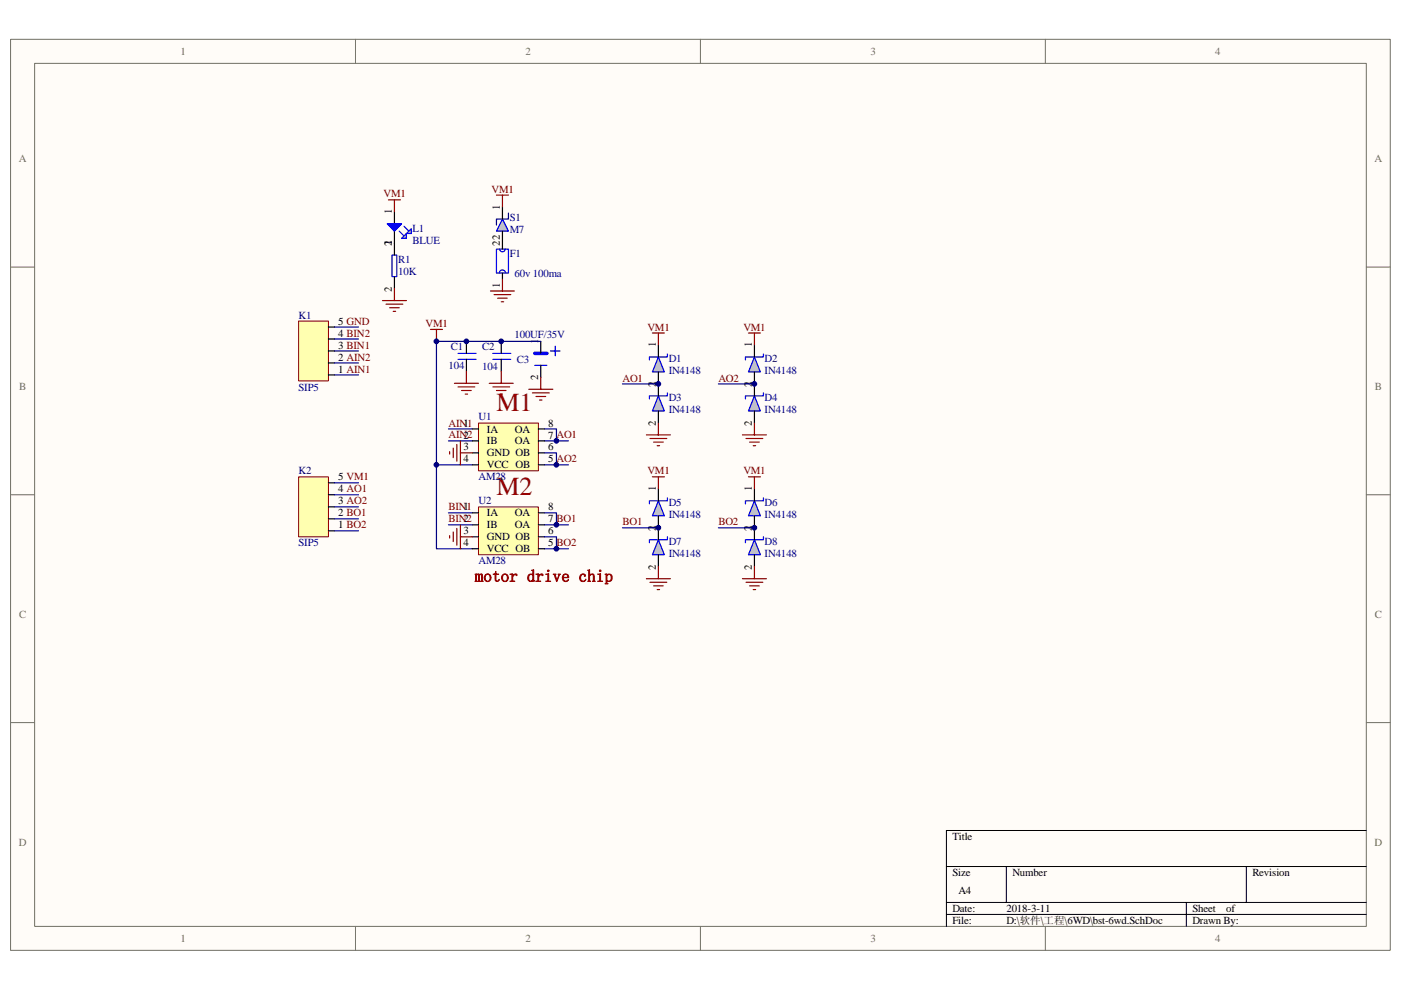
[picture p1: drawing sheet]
<svg xmlns="http://www.w3.org/2000/svg" width="297mm" height="210mm" viewBox="0 0 297 210" stroke-linecap="round" stroke-linejoin="round" font-family="sans-serif">
<path d="M2.3 8.4h292.5v193.2h-292.5z" fill="#fffcf8"/>
<path d="M2.2 8.3h292.6v193.3h-292.6z" fill="none" stroke="#706f64" stroke-width=".21"/>
<path d="M7.4 13.5h282.3v183h-282.3z" fill="#fffcf8"/>
<g fill="none" stroke="#706f64" stroke-width=".21">
<path d="M7.3 13.4h282.4v183.1h-282.4zM75.4 8.3v5.1M148.5 8.3v5.1M221.6 8.3v5.1M2.2 56.6h5.1M289.7 56.6h5.1M2.2 104.9h5.1M289.7 104.9h5.1M2.2 153.3h5.1M289.7 153.3h5.1M75.4 196.5v5.1M148.5 196.5v5.1"/>
<path d="M221.6 196.5v5.1"/>
</g>
<path d="M289.7 176.1h-89v20.4M200.7 183.8h89M200.7 191.4h89M200.7 194h89M213.4 183.8v7.6M251.5 191.4v5.1M264.2 183.8v7.6" fill="none" stroke="#000" stroke-width=".21"/>
<path d="M97.1 76.2h3.8M97.1 75h3.8M104.5 76.2h3.8M104.5 75h3.8M113.4 77.5h2.5M116.7 74.4h2M117.7 73.4v2.1" fill="none" stroke="#00f" stroke-width=".25"/>
<path d="M98.9 72.4v2.6M98.9 76.2v2.6M106.3 72.4v2.6M106.3 76.2v2.6M114.7 72.4v2.6M114.7 77.5v2.5" fill="none" stroke="#000" stroke-width=".25"/>
<path d="M113.4 75h2.5" fill="none" stroke="#00f" stroke-width=".76"/>
<g fill="none" stroke="#800000" stroke-width=".25">
<path d="M98.9 78.8v2.5M106.3 78.8v2.5M96.3 81.3h5.1M97.1 82.1h3.6M97.9 82.8h2M98.6 83.6h.5M103.7 81.3h5.1M104.5 82.1h3.6M105.3 82.8h2M106 83.6h.5M112.1 82.6h5.1M112.9 83.3h3.6"/>
<path d="M113.6 84.1h2.1M114.4 84.9h.5M114.7 80v2.6"/>
</g>
<path d="M114.7 72.4h-22.2v44h7.7M92.5 98.6h7.7M95.1 91h5.1M95.1 93.5h5.1M115.4 93.5h5.1M115.4 98.6h5.1M95.1 108.8h5.1M115.4 111.3h5.1M115.4 116.4h5.1" fill="none" stroke="#000080" stroke-width=".25"/>
<path d="M139.6 75.7l1.3 3.2h-2.6z" fill="#c0c0c0" stroke="#00f" stroke-width=".25"/>
<path d="M141.5 75.1v.6h-3.8v.6" fill="none" stroke="#00f" stroke-width=".25"/>
<path d="M139.6 73.2v2.5M139.6 78.9v2.5" fill="none" stroke="#000" stroke-width=".25"/>
<path d="M139.6 84l1.3 3.2h-2.6z" fill="#c0c0c0" stroke="#00f" stroke-width=".25"/>
<path d="M141.5 83.3v.7h-3.8v.6" fill="none" stroke="#00f" stroke-width=".25"/>
<path d="M139.6 81.4v2.6M139.6 87.2v2.5" fill="none" stroke="#000" stroke-width=".25"/>
<path d="M160 84l1.2 3.2h-2.5z" fill="#c0c0c0" stroke="#00f" stroke-width=".25"/>
<path d="M161.9 83.3v.7h-3.9v.6" fill="none" stroke="#00f" stroke-width=".25"/>
<path d="M160 81.4v2.6M160 87.2v2.5" fill="none" stroke="#000" stroke-width=".25"/>
<path d="M160 75.7l1.2 3.2h-2.5z" fill="#c0c0c0" stroke="#00f" stroke-width=".25"/>
<path d="M161.9 75.1v.6h-3.9v.6" fill="none" stroke="#00f" stroke-width=".25"/>
<path d="M160 73.2v2.5M160 78.9v2.5" fill="none" stroke="#000" stroke-width=".25"/>
<path d="M138.3 70.6h2.6M139.6 70.6v2.6M158.7 70.6h2.5M160 70.6v2.6" fill="none" stroke="#800000" stroke-width=".25"/>
<path d="M139.6 106.2l1.3 3.2h-2.6z" fill="#c0c0c0" stroke="#00f" stroke-width=".25"/>
<path d="M141.5 105.6v.6h-3.8v.7" fill="none" stroke="#00f" stroke-width=".25"/>
<path d="M139.6 103.7v2.5M139.6 109.4v2.6" fill="none" stroke="#000" stroke-width=".25"/>
<path d="M139.6 114.5l1.3 3.2h-2.6z" fill="#c0c0c0" stroke="#00f" stroke-width=".25"/>
<path d="M141.5 113.9v.6h-3.8v.6" fill="none" stroke="#00f" stroke-width=".25"/>
<path d="M139.6 112v2.5M139.6 117.7v2.5" fill="none" stroke="#000" stroke-width=".25"/>
<path d="M160 114.5l1.2 3.2h-2.5z" fill="#c0c0c0" stroke="#00f" stroke-width=".25"/>
<path d="M161.9 113.9v.6h-3.9v.6" fill="none" stroke="#00f" stroke-width=".25"/>
<path d="M160 112v2.5M160 117.7v2.5" fill="none" stroke="#000" stroke-width=".25"/>
<path d="M160 106.2l1.2 3.2h-2.5z" fill="#c0c0c0" stroke="#00f" stroke-width=".25"/>
<path d="M161.9 105.6v.6h-3.9v.7" fill="none" stroke="#00f" stroke-width=".25"/>
<path d="M160 103.7v2.5M160 109.4v2.6" fill="none" stroke="#000" stroke-width=".25"/>
<g fill="none" stroke="#800000" stroke-width=".25">
<path d="M137.1 92.2h5M137.8 93h3.6M138.6 93.8h2M139.3 94.5h.5M139.6 89.7v2.5M157.4 92.2h5.1M158.2 93h3.5M158.9 93.8h2.1M159.7 94.5h.5M160 89.7v2.5M138.3 101.1h2.6M139.6 101.1v2.6"/>
<path d="M158.7 101.1h2.5M160 101.1v2.6M137.1 122.7h5M137.8 123.5h3.6M138.6 124.3h2M139.3 125.1h.5M139.6 120.2v2.5M157.4 122.7h5.1M158.2 123.5h3.5M158.9 124.3h2.1M159.7 125.1h.5M160 120.2v2.5"/>
</g>
<path d="M132 81.4h7.6M152.3 81.4h7.7M132 112h7.6M152.3 112h7.7" fill="none" stroke="#000080" stroke-width=".25"/>
<path d="M101.5 89.7h12.6v10.2h-12.6z" fill="#ffffb0"/>
<path d="M101.4 89.7h12.7v10.2h-12.7z" fill="none" stroke="#800000" stroke-width=".21"/>
<path d="M100.2 91h1.2M100.2 93.5h1.2M100.2 96.1h1.2M100.2 98.6h1.2M114.1 91h1.3M114.1 93.5h1.3M114.1 96.1h1.3M114.1 98.6h1.3" fill="none" stroke="#000" stroke-width=".25"/>
<path d="M101.5 107.5h12.6v10.2h-12.6z" fill="#ffffb0"/>
<path d="M101.4 107.5h12.7v10.2h-12.7z" fill="none" stroke="#800000" stroke-width=".21"/>
<path d="M100.2 108.8h1.2M100.2 111.3h1.2M100.2 113.9h1.2M100.2 116.4h1.2M114.1 108.8h1.3M114.1 111.3h1.3M114.1 113.9h1.3M114.1 116.4h1.3" fill="none" stroke="#000" stroke-width=".25"/>
<path d="M95.3 95.8v.5M96.1 95v2.1M96.9 94.3v3.5M97.6 93.5v5.1M97.6 96.1h2.6M95.3 113.6v.5M96.1 112.8v2.1M96.9 112.1v3.5M97.6 111.3v5.1M97.6 113.9h2.6" fill="none" stroke="#800000" stroke-width=".25"/>
<path d="M115.4 91h2.6v2.5M115.4 96.1h2.6v2.5M95.1 111.3h5.1M115.4 108.8h2.6v2.5M115.4 113.9h2.6v2.5" fill="none" stroke="#000080" stroke-width=".25"/>
<path d="M106.5 46.5l1.3 2.5h-2.5z" fill="#c0c0c0" stroke="#00f" stroke-width=".25"/>
<path d="M107.8 45.2v1.3h-2.5v1.2" fill="none" stroke="#000080" stroke-width=".25"/>
<path d="M106.5 43.9v2.6M106.5 49v3.8M106.5 57.9v1.3" fill="none" stroke="#000" stroke-width=".25"/>
<path d="M105.3 52.8h2.5v5.1h-2.5zM107.1 52.9a.61 .61 0 0 1-.6 .5 .61 .61 0 0 1-.6-.5M107.2 57.8a.65 .65 0 0 0-.7-.5 .65 .65 0 0 0-.6 .6" fill="none" stroke="#00f" stroke-width=".25"/>
<path d="M105.3 41.4h2.5M106.5 59.2v2.5M106.5 41.4v2.5M91.3 69.9h2.5M92.5 69.9v2.5M104 61.7h5.1M104.8 62.5h3.5M105.5 63.2h2M106.3 64h.5" fill="none" stroke="#800000" stroke-width=".25"/>
<path d="M63.3 68.1h6.3v12.7h-6.3z" fill="#ffffb0"/>
<path d="M63.3 68.1h6.3v12.7h-6.3z" fill="none" stroke="#800000" stroke-width=".21"/>
<path d="M69.6 79.5h1.3M69.6 77h1.3M69.6 74.4h1.3M69.6 71.9h1.3M69.6 69.4h1.3" fill="none" stroke="#000" stroke-width=".25"/>
<path d="M63.3 101.2h6.3v12.7h-6.3z" fill="#ffffb0"/>
<path d="M63.3 101.2h6.3v12.7h-6.3z" fill="none" stroke="#800000" stroke-width=".21"/>
<path d="M83.6 44.9v2.6M83.6 49v2.6M69.6 112.6h1.3M69.6 110h1.3M69.6 107.5h1.3M69.6 104.9h1.3M69.6 102.4h1.3" fill="none" stroke="#000" stroke-width=".25"/>
<path d="M70.9 69.4h5.1M70.9 71.9h5.1M70.9 74.4h5.1M70.9 77h5.1M70.9 79.5h5.1M70.9 102.4h5.1M70.9 104.9h5.1M70.9 107.5h5.1M70.9 110h5.1M70.9 112.6h5.1" fill="none" stroke="#000080" stroke-width=".25"/>
<path d="M82.1 47.5h3.1l-1.6 1.5z" fill="#00f" stroke="#00f" stroke-width=".25"/>
<path d="M84.6 49l1.1 1M85.7 48l1 1" fill="none" stroke="#00f" stroke-width=".25"/>
<g fill="#c0c0c0" stroke="#00f" stroke-width=".25">
<path d="M86.2 49.5l1-1v1z"/>
<path d="M85.2 50.5l1-1v1z"/>
</g>
<path d="M82.4 42.4h2.5M83.6 42.4v2.5M81.1 63.8h5.1M81.8 64.5h3.6M82.6 65.3h2M83.4 66h.5M83.6 61.2v2.6" fill="none" stroke="#800000" stroke-width=".25"/>
<path d="M83.1 54.1h1v4.6h-1z" fill="none" stroke="#00f" stroke-width=".25"/>
<path d="M83.6 51.6v2.5M83.6 58.7v2.5" fill="none" stroke="#000" stroke-width=".25"/>
<g fill="#000080" stroke="#000080" stroke-width=".21">
<circle cx="92.5" cy="98.6" r=".5"/>
<circle cx="92.5" cy="72.4" r=".5"/>
<circle cx="98.9" cy="72.4" r=".49"/>
<circle cx="106.3" cy="72.4" r=".5"/>
<circle cx="118" cy="116.4" r=".5"/>
<circle cx="118" cy="111.3" r=".5"/>
<circle cx="118" cy="98.6" r=".5"/>
<circle cx="118" cy="93.5" r=".5"/>
<circle cx="139.6" cy="111.9" r=".49"/>
<circle cx="139.6" cy="81.4" r=".49"/>
<circle cx="159.9" cy="111.9" r=".5"/>
<circle cx="159.9" cy="81.4" r=".5"/>
</g>
<g font-size="5.5" fill="#800000">
<text x="105.3" y="87.2">M1</text>
<text x="105.3" y="105">M2</text>
</g>
<text font-size="3.6" fill="#bf0000" x="100.7" y="123.4">motor drive chip</text>
<g font-size="2.3" fill="#706f64">
<text x="38.3" y="11.6">1</text>
<text x="111.4" y="11.6">2</text>
<text x="184.5" y="11.6">3</text>
<text x="257.7" y="11.6">4</text>
<text x="4" y="34.5">A</text>
<text x="291.4" y="34.5">A</text>
<text x="4" y="82.8">B</text>
<text x="291.5" y="82.8">B</text>
<text x="4" y="131.1">C</text>
<text x="291.5" y="131.1">C</text>
<text x="4" y="179.4">D</text>
<text x="291.4" y="179.4">D</text>
<text x="38.3" y="199.8">1</text>
<text x="111.4" y="199.8">2</text>
<text x="184.5" y="199.8">3</text>
<text x="257.7" y="199.8">4</text>
</g>
<g font-size="2.3" fill="#800000">
<text x="81.3" y="41.9">VM1</text>
<text x="104.2" y="40.9">VM1</text>
<text x="90.2" y="69.3">VM1</text>
<text x="137.3" y="70.1">VM1</text>
<text x="157.6" y="70.1">VM1</text>
<text x="132" y="80.9">AO1</text>
<text x="152.3" y="80.9">AO2</text>
<text x="95.1" y="90.5">AIN1</text>
<text x="95.1" y="93">AIN2</text>
<text x="137.3" y="100.6">VM1</text>
<text x="157.6" y="100.6">VM1</text>
<text x="95.1" y="110.8">BIN2</text>
<text x="95.1" y="108.2">BIN1</text>
<text x="132" y="111.4">BO1</text>
<text x="152.3" y="111.4">BO2</text>
</g>
<g font-size="2.3">
<text x="83.1" y="45.5" transform="rotate(-90 83.1 45.5)">1</text>
<text x="106" y="44.4" transform="rotate(-90 106 44.4)">1</text>
<text x="83.1" y="52.2" transform="rotate(-90 83.1 52.2)">2</text>
<text x="83.1" y="52.1" transform="rotate(-90 83.1 52.1)">1</text>
<text x="106" y="52.2" transform="rotate(-90 106 52.2)">22</text>
<text x="83.1" y="61.9" transform="rotate(-90 83.1 61.9)">2</text>
<text x="106" y="61.1" transform="rotate(-90 106 61.1)">1</text>
<text x="71.7" y="71.4">4 BIN2</text>
<text x="71.7" y="68.8">5 GND</text>
<text x="71.7" y="76.5">2 AIN2</text>
<text x="71.7" y="73.9">3 BIN1</text>
<text x="114.1" y="72.9" transform="rotate(-90 114.1 72.9)">1</text>
<text x="139.1" y="73.7" transform="rotate(-90 139.1 73.7)">1</text>
<text x="159.4" y="73.7" transform="rotate(-90 159.4 73.7)">1</text>
<text x="71.7" y="79">1 AIN1</text>
<text x="114.1" y="80.7" transform="rotate(-90 114.1 80.7)">2</text>
<text x="139.1" y="82.1" transform="rotate(-90 139.1 82.1)">2</text>
<text x="139.1" y="82" transform="rotate(-90 139.1 82)">1</text>
<text x="159.4" y="82.1" transform="rotate(-90 159.4 82.1)">2</text>
<text x="159.4" y="82" transform="rotate(-90 159.4 82)">1</text>
<text x="98.3" y="90.5">1</text>
<text x="98.3" y="93">2</text>
<text x="98.3" y="95.5">3</text>
<text x="103.2" y="91.7">IA</text>
<text x="103.2" y="94.3">IB</text>
<text x="109.2" y="94.3">OA</text>
<text x="109.2" y="91.7">OA</text>
<text x="116.2" y="93">7 AO1</text>
<text x="116.2" y="90.5">8</text>
<text x="116.2" y="95.5">6</text>
<text x="139.1" y="90.3" transform="rotate(-90 139.1 90.3)">2</text>
<text x="159.4" y="90.3" transform="rotate(-90 159.4 90.3)">2</text>
<text x="71.7" y="101.9">5 VM1</text>
<text x="98.3" y="98.1">4</text>
<text x="103.2" y="96.8">GND OB</text>
<text x="103.2" y="99.4">VCC OB</text>
<text x="116.2" y="98.1">5 AO2</text>
<text x="71.7" y="107">3 AO2</text>
<text x="71.7" y="104.4">4 AO1</text>
<text x="139.1" y="104.2" transform="rotate(-90 139.1 104.2)">1</text>
<text x="159.4" y="104.2" transform="rotate(-90 159.4 104.2)">1</text>
<text x="71.7" y="112.1">1 BO2</text>
<text x="71.7" y="109.5">2 BO1</text>
<text x="98.3" y="108.2">1</text>
<text x="98.3" y="110.8">2</text>
<text x="98.3" y="113.3">3</text>
<text x="103.2" y="109.5">IA</text>
<text x="103.2" y="112.1">IB</text>
<text x="109.2" y="112.1">OA</text>
<text x="109.2" y="109.5">OA</text>
<text x="116.2" y="110.8">7 BO1</text>
<text x="116.2" y="108.2">8</text>
<text x="116.2" y="113.3">6</text>
<text x="139.1" y="112.6" transform="rotate(-90 139.1 112.6)">2</text>
<text x="139.1" y="112.5" transform="rotate(-90 139.1 112.5)">1</text>
<text x="159.4" y="112.6" transform="rotate(-90 159.4 112.6)">2</text>
<text x="159.4" y="112.5" transform="rotate(-90 159.4 112.5)">1</text>
<text x="98.3" y="115.9">4</text>
<text x="103.2" y="114.6">GND OB</text>
<text x="103.2" y="117.2">VCC OB</text>
<text x="116.2" y="115.9">5 BO2</text>
<text x="139.1" y="120.9" transform="rotate(-90 139.1 120.9)">2</text>
<text x="159.4" y="120.9" transform="rotate(-90 159.4 120.9)">2</text>
<text x="201.9" y="178.1">Title</text>
<text x="201.9" y="185.8">Size</text>
<text x="214.6" y="185.8">Number</text>
<text x="265.5" y="185.8">Revision</text>
<text x="203.2" y="189.6">A4</text>
<text x="201.9" y="193.4">Date:</text>
<text x="201.9" y="195.9">File:</text>
<text x="213.4" y="193.4">2018-3-11</text>
<text x="213.4" y="195.9">D:\软件\工程\6WD\bst-6wd.SchDoc</text>
<text x="252.8" y="195.9">Drawn By:</text>
<text x="252.8" y="193.4">Sheet</text>
<text x="259.9" y="193.4">of</text>
</g>
<g font-size="2.3" fill="#000080">
<text x="108.1" y="47">S1</text>
<text x="87.5" y="49.3">L1</text>
<text x="87.5" y="51.8">BLUE</text>
<text x="108.1" y="49.5">M7</text>
<text x="84.4" y="55.9">R1</text>
<text x="84.4" y="58.4">10K</text>
<text x="108.1" y="54.6">F1</text>
<text x="109.1" y="58.7">60v 100ma</text>
<text x="63.3" y="67.6">K1</text>
<text x="109.1" y="71.6">100UF/35V</text>
<text x="95.6" y="74.2">C1</text>
<text x="102.2" y="74.2">C2</text>
<text x="109.6" y="77">C3</text>
<text x="141.8" y="76.9">D1</text>
<text x="162.1" y="76.9">D2</text>
<text x="63.3" y="82.8">SIP5</text>
<text x="95.1" y="78.3">104</text>
<text x="102.2" y="78.5">104</text>
<text x="141.8" y="79.4">IN4148</text>
<text x="162.1" y="79.4">IN4148</text>
<text x="101.4" y="89.2">U1</text>
<text x="141.8" y="85.1">D3</text>
<text x="141.8" y="87.7">IN4148</text>
<text x="162.1" y="85.1">D4</text>
<text x="162.1" y="87.7">IN4148</text>
<text x="63.3" y="100.6">K2</text>
<text x="101.4" y="101.9">AM28</text>
<text x="101.4" y="107">U2</text>
<text x="141.8" y="107.4">D5</text>
<text x="162.1" y="107.4">D6</text>
<text x="141.8" y="109.9">IN4148</text>
<text x="162.1" y="109.9">IN4148</text>
<text x="63.3" y="115.9">SIP5</text>
<text x="101.4" y="119.7">AM28</text>
<text x="141.8" y="115.6">D7</text>
<text x="141.8" y="118.2">IN4148</text>
<text x="162.1" y="115.6">D8</text>
<text x="162.1" y="118.2">IN4148</text>
</g>
</svg>
